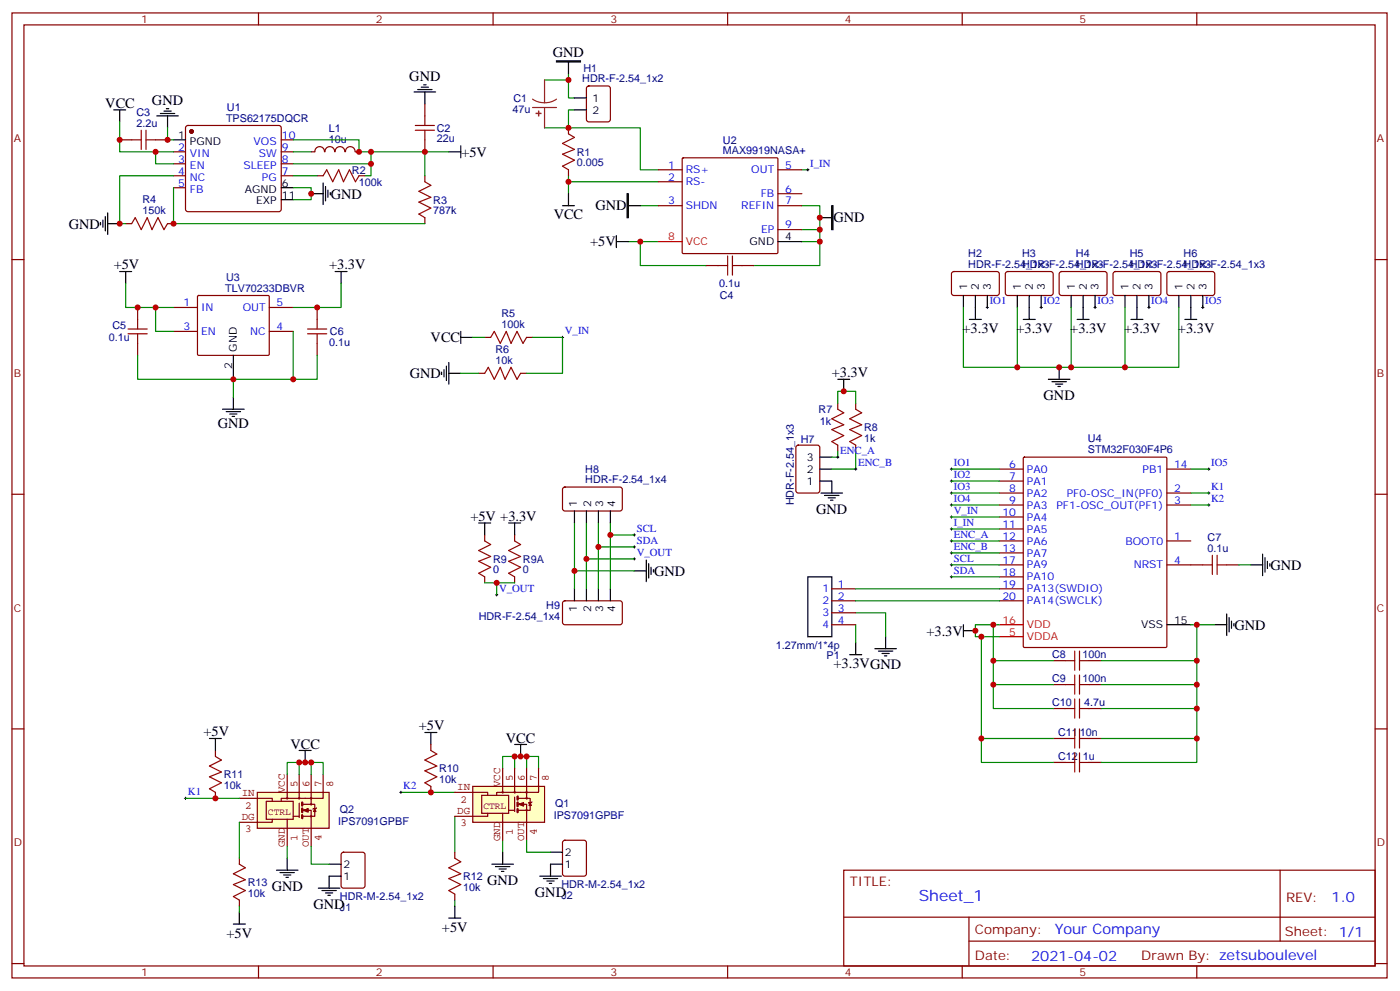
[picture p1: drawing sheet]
<svg xmlns="http://www.w3.org/2000/svg" width="413mm" height="292mm" viewBox="0 0 413 292" stroke-linecap="round" stroke-linejoin="round" font-family="sans-serif">
<g fill="none" stroke="#870000" stroke-width=".35">
<path d="M3.5 3.8h405.4v284.3h-405.4zM7.1 7.3h398.2v277.3h-398.2zM76.2 3.8v3.5M145.3 3.8v3.5M214.5 3.8v3.5M283.6 3.8v3.5M352.8 3.8v3.5M3.5 76.5h3.6M405.3 76.5h3.6M3.5 145.6h3.6M405.3 145.6h3.6M3.5 214.8h3.6"/>
<path d="M405.3 214.8h3.6M248.7 256.4h156.6v28.2h-156.6zM377.3 256.4v20.9M248.7 270.2h156.5M285.6 277.3h119.6M285.6 270.2v14.2M3.5 283.9h3.6M76.2 284.6v3.5M145.3 284.6v3.5M214.5 284.6v3.5M283.6 284.6v3.5M352.8 284.6v3.5"/>
<path d="M405.3 283.9h3.6"/>
</g>
<path d="M75.8 233.5h21.2v10.6h-21.2z" fill="#ffffc2" stroke="#850000" stroke-width=".35"/>
<g fill="#850000" stroke="#850000" stroke-width=".35">
<path d="M92.8 238.4l.3 .7h-.7z"/>
<path d="M89.4 238.8l1.4-.6v1.1z"/>
</g>
<g fill="none" stroke="#850000" stroke-width=".35">
<path d="M70.6 235.2h9.7v.9M78.5 236.1h7.9v5.3h-7.9zM84.7 228.2v7M84.8 235.2l-.1-.1-.2 .1 .3 .1M88.2 236.6v4.3M88.2 228.2v7M88.4 235.2l-.2-.1-.2 .1 .3 .1M89.3 238.8h2.4v10.5M89.3 237h2.4M91.7 228.2v7h-8.8v.9M91.7 237h1.1v3.5h-3.5M91.9 235.2l-.2-.1-.2 .1 .4 .1"/>
<path d="M91.9 237l-.2-.2-.2 .2 .4 .1M93.3 238.1l-1 .3M95.2 228.2v7h-3.5v1.8M80.3 241.4v.9h-9.7M84.7 241.4v7.9M86.4 240.5h1.8M91.9 240.5l-.2-.2-.2 .2 .4 .1"/>
</g>
<path d="M89.1 236.5v.8M89.1 238.2v1.1M89.1 240.2v.9" fill="none" stroke="#850000" stroke-width=".71"/>
<circle cx="56.4" cy="38.7" r=".53" fill="#870000" stroke="#870000" stroke-width=".35"/>
<g fill="none" stroke="#870000" stroke-width=".35">
<path d="M54.9 37.2l.5-.2h26.8l.5 .2 .2 .5v24l-.2 .5-.5 .2h-26.8l-.5-.3-.2-.4v-24zM125.2 30.6v3.5M167.6 37.7v1.7M173.1 25.5l.5-.2h5.6l.7 .5v9.4l-.4 .7h-5.9l-.7-.4v-9.5zM35.3 41.2h3.5M45.9 41.2h3.5M51.2 44.7h3.5M51.2 48.3h3.5M51.2 51.8h3.5M51.2 55.3h3.5M82.9 44.7h3.5M82.9 48.3h3.5"/>
<path d="M82.9 51.8h3.5M82.9 41.2h3.5M91.7 44.7h1.1M92.8 44.7a1.41 1.41 0 0 1 1.4-1.5 1.41 1.41 0 0 1 1.4 1.5M93.5 51.8h1.7M95.8 44.7a1.41 1.41 0 0 1 1.4-1.5 1.41 1.41 0 0 1 1.4 1.5M98.8 44.7a1.41 1.41 0 0 1 1.4-1.5 1.41 1.41 0 0 1 1.4 1.5M101.8 44.7a1.41 1.41 0 0 1 1.5-1.5 1.41 1.41 0 0 1 1.4 1.5M104.8 44.7h1M105.8 51.8h1.8M125.2 41.2v3.5M125.2 51.8v1.8"/>
<path d="M167.6 50v1.8M194 50h7.1M194 53.6h7.1M201.1 46.7l.3-.2h27.7l.2 .3-.1 27.7-.2 .2h-27.7l-.2-.3zM229.3 50h7.1M229.3 57.1h7.1M37 65.9h1.8M49.4 65.9h1.8M125.2 64.1v1.8M194 60.6h7.1M208.1 78.2h3.6M218.7 78.2h3.5"/>
<path d="M229.3 60.6h7.1M229.3 67.7h7.1M40.6 90.6v3.5M51.2 90.6h7M51.2 97.6h7M58.3 87.2l.3-.1h20.6l.2 .3-.1 17.1-.3 .2-20.6-.1-.2-.2zM79.4 90.6h7M79.4 97.6h7M93.5 90.6v3.5M40.6 101.2v3.5M93.5 101.2v3.5M246.9 118.8v1.8"/>
<path d="M252.2 118.8v1.8M234.8 131.4l.5-.2h5.6l.7 .4 .1 13-.5 .6-5.9 .1-.6-.5-.1-12.9zM246.9 131.2v1.7M252.2 131.2v1.7M294.6 138.2h7M301.7 134.9l.3-.2h41.6l.3 .2 .1 55.5-.2 .3-41.8 .1-.3-.2zM344 138.2h7M142.9 157.6v1.8M151.7 157.6v1.8M166 143.7l.5-.2 16.5 .1 .4 .6v5.9l-.7 .5-16.5-.1-.4-.6v-5.7zM294.6 159.4h7M294.6 141.7h7"/>
<path d="M294.6 145.3h7M294.6 148.8h7M294.6 152.3h7M294.6 155.9h7M344 159.4h7M344 145.3h7M344 148.8h7M142.9 170v1.7M151.7 170v1.7M166 177.2l.5-.2 16.5 .1 .4 .6v5.9l-.7 .5-16.5-.1-.4-.6v-5.7zM245.2 173.5h7M245.2 177h7"/>
<path d="M294.6 166.4h7M294.6 162.9h7M294.6 170h7M294.6 173.5h7M294.6 177h7M344 166.4h7M245.2 180.6h7M245.2 184.1h7M310.4 194.7h3.6M321 194.7h3.6M127 219.4v1.7M310.4 201.7h3.6"/>
<path d="M310.4 208.8h3.6M310.4 217.6h3.6M321 201.7h3.6M321 208.8h3.6M321 217.6h3.6M63.5 221.1v1.8M63.5 233.5v1.7M127 231.7v1.8M310.4 224.6h3.6M321 224.6h3.6M70.6 252.9v1.7M134.1 251.1v1.8"/>
<path d="M70.6 265.2v1.8M134.1 263.5v1.7"/>
</g>
<g fill="none" stroke="#000" stroke-width=".35">
<path d="M167.6 18.3v3.5M33.5 32.4h3.5M35.3 32.4v3.5M46.2 34.1h6.4M47.3 33.4h4.2M48.3 32.7h2.1M49 32h.7M49.4 34.1v3.6M122.1 27.1h6.3M123.1 26.4h4.3M124.2 25.7h2.1M124.9 25h.7"/>
<path d="M125.2 27.1v3.5M169.3 32.4h3.6M169.3 28.9h3.6M51.2 41.2h3.5M82.9 55.3h3.5M82.9 58.8h3.5M91.7 57.1h3.5M95.2 53.9v6.4M96 55v4.2M96.7 56v2.1M97.4 56.7v.7M132.3 44.7h3.5"/>
<path d="M135.8 43v3.5M167.6 57.1v3.5M29.6 65.5v.8M30.3 64.8v2.2M31 63.8v4.2M31.7 65.9h3.6M31.7 62.7v6.4M165.8 60.6h3.5M181.7 71.2h3.5M181.7 69.4v3.6M185.2 60.6h3.5M229.3 71.2h7.1"/>
<path d="M241.7 64.1h3.5M35.3 80h3.5M37 80v3.5M98.8 80h3.5M100.5 80v3.5M68.8 104.7v7.1M68.8 117.1v3.5M246.9 111.8h3.6M248.7 111.8v3.5M65.6 120.6h6.4M66.7 121.3h4.2M67.7 122h2.1"/>
<path d="M68.4 122.7h.7M241.7 134.7h3.5M241.7 138.2h3.5M141.1 154.1h3.5M142.9 154.1v3.5M149.9 154.1h3.6M151.7 154.1v3.5M169.3 150.6v3.5M172.9 150.6v3.5M176.4 150.6v3.5M179.9 150.6v3.5M241.7 141.7h3.5v3.6"/>
<path d="M242 145.3h6.4M243.1 146h4.2M244.1 146.7h2.1M244.8 147.4h.7M169.3 173.5v3.5M172.9 173.5v3.5M176.4 173.5v3.5M179.9 173.5v3.5M187 168.2h3.5M190.5 165v6.4M191.2 166.1v4.2M191.9 167.1v2.2"/>
<path d="M192.6 167.9v.7M238.1 170h7.1v17.6h-7.1zM250.5 192.9h3.5M252.2 189.4v3.5M257.9 191.1h6.3M258.9 191.8h4.3M260 192.5h2.1M260.7 193.3h.7M261.1 187.6v3.5M284 185.8h3.5M284 184.1v3.5M344 184.1h7"/>
<path d="M358.1 184.1h3.5M361.6 180.9v6.4M362.3 182v4.2M363 183v2.1M363.7 183.7v.7M61.7 217.6h3.6M63.5 217.6v3.5M125.2 215.8h3.6M127 215.8v3.6M151.7 219.4h3.5M153.5 219.4v3.5M88.2 221.1h3.5"/>
<path d="M90 221.1v3.5M81.5 256.4h6.3M82.5 257.1h4.3M83.6 257.8h2.1M84.3 258.5h.7M84.7 252.9v3.5M145 254.6h6.3M146 255.3h4.3M147.1 256h2.1M147.8 256.8h.7M148.2 251.1v3.5M68.8 272.3h3.5"/>
<path d="M70.6 268.7v3.6M132.3 270.5h3.5M134.1 267v3.5"/>
</g>
<path d="M194 71.2h7.1M294.6 184.1h7M294.6 187.6h7" fill="none" stroke="#f00" stroke-width=".35"/>
<g fill="none" stroke="#008700" stroke-width=".35">
<path d="M35.3 35.9v8.8h15.9M49.4 37.7v3.5h1.8M160.5 37.7h7.1M160.5 23.6h7.1M167.6 37.7h21.1v12.3h5.3M167.6 21.8v7.1h1.7M169.3 32.4h-1.7v5.3M45.9 44.7v3.6h5.3M51.2 55.3v10.6h74M51.2 51.8h-15.9v14.1h1.7M86.4 55.3h5.3v3.5h-5.3M86.4 41.2h19.4v3.5h3.6v7.1h-1.8"/>
<path d="M86.4 44.7h5.3M86.4 51.8h7.1M86.4 48.3h23M109.4 44.7h15.8v7.1M125.2 44.7h7.1M167.6 53.6h26.4M167.6 51.8v5.3M236.4 50h1.7M185.2 71.2h8.8M188.7 71.2v7h19.4M188.7 60.6h5.3M236.4 60.6h5.3v7.1h-5.3"/>
<path d="M241.7 71.2v7h-19.5M241.7 67.7v3.5h-5.3M37 83.5v7.1h14.2M45.9 90.6v7h5.3M86.4 97.6v14.2h-17.6v5.3M100.5 83.5v7.1h-14.1M40.6 104.7v7.1h28.2M93.5 104.7v7.1h-7.1M246.9 118.8v-3.5h5.3v3.5M246.9 132.9v1.8h-1.7M252.2 132.9v5.3h-7M169.3 154.1v19.4"/>
<path d="M172.9 154.1v19.4M176.4 154.1v19.4M179.9 154.1v19.4M179.9 157.6h7.1M280.5 159.4h14.1M280.5 155.9h14.1M351 145.3h5.3M351 148.8h5.3M142.9 171.7h8.8M146.4 171.7v3.6M169.3 168.2h17.7M172.9 164.7h14.1"/>
<path d="M176.4 161.1h10.6M252.2 173.5h42.4M252.2 177h42.4M280.5 162.9h14.1M280.5 166.4h14.1M280.5 170h14.1M252.2 180.6h8.9v7M252.2 184.1v5.3M289.3 187.6v30h21.1M292.8 184.1v10.6h17.6M292.8 194.7v7h17.6M294.6 184.1h-7.1v3.5h7.1"/>
<path d="M351 184.1h7.1M352.8 184.1v10.6h-28.2M352.8 194.7v7h-28.2M289.3 217.6v7h21.1M292.8 201.7v7.1h17.6M352.8 201.7v7.1h-28.2M352.8 208.8v8.8h-28.2M352.8 217.6v7h-28.2M54.7 235.2h15.9M84.7 228.2v-3.6h7v3.6M88.2 224.6v3.6M91.7 224.6h3.5v3.6"/>
<path d="M118.2 233.5h15.9M148.2 226.4v-3.5h7v3.5M151.7 222.9v3.5M155.2 222.9h3.5v3.5M70.6 242.3v10.6M84.7 249.3v3.6M134.1 240.5v10.6M148.2 247.6v3.5M70.6 267v1.7M134.1 265.2v1.8"/>
</g>
<g fill="none" stroke="#a10000" stroke-width=".35">
<path d="M41.6 38.4v5.6M43 38.4v5.6M122.4 38.4h5.7M122.4 37h5.7M125.2 34.1v2.9M125.2 38.4v2.8M167.6 39.4l1.7 1.1-3.5 1.8 3.5 1.7-3.5 1.4 3.5 1.8-3.5 1.8 1.8 1M38.8 41.2h2.8M43 41.2h2.9M95.2 51.8l1.1-1.8 1.8 3.6 1.7-3.6 1.4 3.6 1.8-3.6 1.8 3.6 1-1.8M125.2 53.6l1.8 1-3.5 1.8 3.5 1.7-3.5 1.4 3.5 1.8-3.5 1.8 1.7 1M38.8 65.9l1.1-1.8 1.7 3.6 1.8-3.6 1.4 3.6 1.8-3.6 1.7 3.6 1.1-1.8"/>
<path d="M211.7 78.2h2.8M214.5 75.4v5.7M215.9 75.4v5.7M215.9 78.2h2.8M37.7 98.4h5.7M37.7 96.9h5.7M40.6 94.1v2.8M40.6 98.4v2.8M90.7 98.4h5.6M90.7 96.9h5.6M93.5 94.1v2.8M93.5 98.4v2.8"/>
<path d="M246.9 120.6l1.8 1-3.5 1.8 3.5 1.8-3.5 1.4 3.5 1.7-3.5 1.8 1.7 1.1M252.2 120.6l1.8 1-3.5 1.8 3.5 1.8-3.5 1.4 3.5 1.7-3.5 1.8 1.7 1.1M142.9 159.4l1.7 1-3.5 1.8 3.5 1.8-3.5 1.4 3.5 1.7-3.5 1.8 1.8 1.1M151.7 159.4l1.8 1-3.6 1.8 3.6 1.8-3.6 1.4 3.6 1.7-3.6 1.8 1.8 1.1M314 194.7h2.8M316.8 191.8v5.7M316.8 198.9v5.6M318.2 194.7h2.8M318.2 191.8v5.7M318.2 198.9v5.6M314 201.7h2.8M314 208.8h2.8"/>
<path d="M314 217.6h2.8M316.8 206v5.6M316.8 214.8v5.6M318.2 206v5.6M318.2 214.8v5.6M318.2 201.7h2.8M318.2 208.8h2.8M318.2 217.6h2.8M63.5 222.9l1.8 1-3.6 1.8 3.6 1.8-3.6 1.4 3.6 1.7-3.6 1.8 1.8 1.1M127 221.1l1.8 1.1-3.6 1.7 3.6 1.8-3.6 1.4 3.6 1.8-3.6 1.7 1.8 1.1M314 224.6h2.8M316.8 221.8v5.7"/>
<path d="M318.2 221.8v5.7M318.2 224.6h2.8M70.6 254.6l1.7 1.1-3.5 1.8 3.5 1.7-3.5 1.4 3.5 1.8-3.5 1.8 1.8 1M134.1 252.9l1.7 1-3.5 1.8 3.5 1.8-3.5 1.4 3.5 1.7-3.5 1.8 1.8 1.1"/>
</g>
<g fill="none" stroke="#000" stroke-width=".29">
<path d="M237.8 50h.7M238.1 49.7v.7M246.6 134.7h.7M246.9 134.3v.7M251.9 138.2h.7M252.2 137.9v.7M186.6 157.6h.7M187 157.3v.7M280.1 159.4h.7M280.1 155.9h.7M280.5 155.5v.7M280.5 159v.7"/>
<path d="M356 145.3h.7M356 148.8h.7M356.3 144.9v.7M356.3 148.4v.8M146 175.3h.8M146.4 174.9v.7M186.6 161.1h.7M186.6 164.7h.7M187 160.8v.7M187 164.3v.7M280.1 162.9h.7M280.1 170h.7"/>
<path d="M280.1 166.4h.7M280.5 162.6v.7M280.5 166.1v.7M280.5 169.6v.7M54.3 235.2h.7M54.7 234.9v.7M117.8 233.5h.7M118.2 233.1v.7"/>
</g>
<path d="M164 17.9h7.1v.4h-7.1zM184.9 57.1h.3v7h-.3zM245.2 60.6h.3v7.1h-.3z" fill="#000" stroke="#000" stroke-width=".35"/>
<path d="M157 29.2l1.7 .8 1.8 .3M157 31.7h7M160.5 23.6v6.7M160.5 31.7v6M164 29.2l-1.6 .8-1.9 .3" fill="none" stroke="#8c2424" stroke-width=".35"/>
<g fill="#8c2424" stroke="#8c2424" stroke-width=".35">
<path d="M158 33.4h1.5z"/>
<path d="M158.7 32.7l.1 1.4z"/>
</g>
<path d="M139.3 231.7h21.2v10.6h-21.2z" fill="#ffffc2" stroke="#850000" stroke-width=".35"/>
<g fill="#850000" stroke="#850000" stroke-width=".35">
<path d="M156.3 236.6l.3 .7h-.7z"/>
<path d="M152.9 237l1.4-.5v1z"/>
</g>
<g fill="none" stroke="#850000" stroke-width=".35">
<path d="M134.1 233.5h9.7v.9M142 234.4h7.9v5.2h-7.9zM143.8 239.6v.9h-9.7M148.2 226.4v7.1M148.2 239.6v8M148.3 233.5l-.1-.2-.2 .2 .3 .1M149.9 238.8h1.8M151.7 234.9v4.2M151.7 226.4v7.1M151.9 233.5l-.2-.2-.2 .2 .3 .1M152.8 237h2.4v10.6M152.8 235.2h2.4"/>
<path d="M155.2 226.4v7.1h-8.8v.9M155.2 235.2h1.1v3.6h-3.5M155.4 233.5l-.2-.2-.2 .2 .4 .1M155.4 238.8l-.2-.2-.2 .2 .4 .1M155.4 235.2l-.2-.1-.2 .1 .4 .1M156.8 236.3l-1 .3M158.7 226.4v7.1h-3.5v1.7"/>
</g>
<path d="M152.6 234.7v.9M152.6 236.5v1M152.6 238.4v.9" fill="none" stroke="#850000" stroke-width=".71"/>
<g fill="none" stroke="#870000" stroke-width=".35">
<path d="M142.9 99.4h1.7M155.2 99.4h1.8M280.7 80.2l.5-.2 12.9 .1 .5 .6-.1 5.9-.6 .5-13-.1-.4-.6v-5.7zM296.6 80.2l.4-.2 13 .1 .4 .6v5.9l-.7 .5-12.9-.1-.5-.6v-5.7zM312.4 80.2l.5-.2 13 .1 .4 .6v5.9l-.7 .5-13-.1-.4-.6v-5.7zM328.3 80.2l.5-.2 13 .1 .4 .6-.1 5.9-.6 .5-13-.1-.4-.6v-5.7zM344.2 80.2l.5-.2 12.9 .1 .5 .6-.1 5.9-.6 .5-13-.1-.4-.6v-5.7zM141.1 110h1.8M153.5 110h1.7M351 166.4h3.5M361.6 166.4h3.5M100.8 251.3l.4-.2h5.7l.6 .4 .1 9.5-.5 .6-5.9 .1-.6-.5-.1-9.4z"/>
<path d="M166 247.8l.5-.2h5.7l.6 .4 .1 9.5-.5 .6-5.9 .1-.6-.5-.1-9.4z"/>
</g>
<g fill="none" stroke="#000" stroke-width=".35">
<path d="M135.8 99.4h3.5M135.8 97.6v3.6M284 87.1v3.5M285.8 94.1h3.5M287.5 87.1v7M291 87.1v3.5M299.9 87.1v3.5M301.6 94.1h3.6M303.4 87.1v7M306.9 87.1v3.5M315.7 87.1v3.5M317.5 94.1h3.5"/>
<path d="M319.3 87.1v7M322.8 87.1v3.5M331.6 87.1v3.5M333.4 94.1h3.5M335.1 87.1v7M338.7 87.1v3.5M347.5 87.1v3.5M349.2 94.1h3.6M351 87.1v7M354.5 87.1v3.5M130.2 109.6v.7M130.9 108.9v2.2"/>
<path d="M131.6 107.9v4.2M132.3 110h3.5M132.3 106.8v6.4M309 111.8h6.4M310.1 112.5h4.2M311.1 113.2h2.2M311.9 113.9h.7M312.2 108.2v3.6M368.7 166.4h3.5M372.2 163.3v6.3M372.9 164.3v4.3M373.6 165.4v2.1"/>
<path d="M374.3 166.1v.7M97 254.6h3.5M100.5 258.2h-3.5v3.5M159.1 258.2h6.4M160.2 258.9h4.2M161.2 259.6h2.1M162.3 251.1h3.5M165.8 254.6h-3.5v3.6M93.8 261.7h6.4M94.9 262.4h4.2M96 263.1h2.1M96.7 263.8h.7"/>
<path d="M161.9 260.3h.7"/>
</g>
<g fill="none" stroke="#000" stroke-width=".29">
<path d="M165.5 99.4h.7M165.8 99.1v.7M290.7 90.6h.7M291 90.2v.7M306.6 90.6h.7M306.9 90.2v.7M322.4 90.6h.7M322.8 90.2v.7M338.3 90.6h.7M338.7 90.2v.7M354.2 90.6h.7M354.5 90.2v.7"/>
<path d="M280.1 138.2h.7M280.5 137.9v.7M356 138.2h.7M356.3 137.9v.7M280.1 141.7h.7M280.1 145.3h.7M280.1 148.8h.7M280.1 152.3h.7M280.5 141.4v.7M280.5 144.9v.7M280.5 148.4v.8M280.5 152v.7"/>
</g>
<g fill="none" stroke="#008700" stroke-width=".35">
<path d="M139.3 99.4h3.6M157 99.4h8.8v10.6h-10.6M284 90.6v17.6h31.7v-17.6M299.9 90.6v17.6M331.6 90.6v17.6h-15.9M347.5 90.6v17.6h-15.9M135.8 110h5.3M280.5 138.2h14.1M351 138.2h5.3M280.5 141.7h14.1M280.5 145.3h14.1M280.5 148.8h14.1"/>
<path d="M280.5 152.3h14.1M365.1 166.4h3.6M91.7 249.3v5.3h5.3M155.2 247.6v3.5h7.1"/>
</g>
<path d="M144.6 99.4l1.1-1.8 1.8 3.6 1.7-3.6 1.4 3.6 1.8-3.6 1.8 3.6 1-1.8M142.9 110l1-1.8 1.8 3.6 1.8-3.6 1.4 3.6 1.7-3.6 1.8 3.6 1.1-1.8M354.5 166.4h2.9M357.4 163.6v5.7M358.8 166.4h2.8M358.8 163.6v5.7" fill="none" stroke="#a10000" stroke-width=".35"/>
<g fill="#c00">
<circle cx="45.9" cy="90.6" r=".88"/>
<circle cx="287.5" cy="185.8" r=".88"/>
<circle cx="88.2" cy="224.6" r=".88"/>
<circle cx="90" cy="224.6" r=".88"/>
<circle cx="91.7" cy="224.6" r=".88"/>
<circle cx="91.7" cy="57.1" r=".88"/>
<circle cx="45.9" cy="44.7" r=".88"/>
<circle cx="105.8" cy="44.7" r=".88"/>
<circle cx="109.4" cy="44.7" r=".88"/>
<circle cx="51.2" cy="65.9" r=".88"/>
<circle cx="35.3" cy="65.9" r=".88"/>
<circle cx="109.4" cy="48.3" r=".88"/>
<circle cx="49.4" cy="41.2" r=".88"/>
<circle cx="35.3" cy="41.2" r=".88"/>
<circle cx="125.2" cy="44.7" r=".88"/>
<circle cx="68.8" cy="111.8" r=".88"/>
<circle cx="40.6" cy="90.6" r=".88"/>
<circle cx="93.5" cy="90.6" r=".88"/>
<circle cx="86.4" cy="111.8" r=".88"/>
<circle cx="292.8" cy="184.1" r=".88"/>
<circle cx="352.8" cy="184.1" r=".88"/>
<circle cx="292.8" cy="194.7" r=".88"/>
<circle cx="352.8" cy="194.7" r=".88"/>
<circle cx="292.8" cy="201.7" r=".88"/>
<circle cx="352.8" cy="201.7" r=".88"/>
<circle cx="289.3" cy="187.6" r=".88"/>
<circle cx="352.8" cy="208.8" r=".88"/>
<circle cx="289.3" cy="217.6" r=".88"/>
<circle cx="352.8" cy="217.6" r=".88"/>
<circle cx="248.7" cy="115.3" r=".88"/>
<circle cx="179.9" cy="157.6" r=".88"/>
<circle cx="176.4" cy="161.1" r=".88"/>
<circle cx="172.9" cy="164.7" r=".88"/>
<circle cx="169.3" cy="168.2" r=".88"/>
<circle cx="146.4" cy="171.7" r=".88"/>
<circle cx="188.7" cy="71.2" r=".88"/>
<circle cx="241.7" cy="71.2" r=".88"/>
<circle cx="241.7" cy="67.7" r=".88"/>
<circle cx="241.7" cy="64.1" r=".88"/>
<circle cx="167.6" cy="53.6" r=".88"/>
<circle cx="167.6" cy="37.7" r=".88"/>
<circle cx="167.6" cy="23.6" r=".88"/>
<circle cx="63.5" cy="235.2" r=".88"/>
<circle cx="127" cy="233.5" r=".88"/>
<circle cx="155.2" cy="222.9" r=".88"/>
<circle cx="153.5" cy="222.9" r=".88"/>
<circle cx="151.7" cy="222.9" r=".88"/>
<circle cx="299.9" cy="108.2" r=".88"/>
<circle cx="312.2" cy="108.2" r=".88"/>
<circle cx="315.7" cy="108.2" r=".88"/>
<circle cx="331.6" cy="108.2" r=".88"/>
</g>
<text font-size="4.6" fill="#00f" x="270.8" y="265.4">Sheet_1</text>
<g font-size="4.2">
<text x="163" y="16.8">GND</text>
<text x="120.6" y="23.9">GND</text>
<text x="31" y="31.7">VCC</text>
<text x="44.8" y="31">GND</text>
<text x="136" y="46.2">+5V</text>
<text x="97.5" y="58.5">GND</text>
<text x="163.2" y="64.6">VCC</text>
<text x="175.5" y="62">GND</text>
<text x="245.7" y="65.5">GND</text>
<text x="20.3" y="67.3">GND</text>
<text x="173.9" y="72.6">+5V</text>
<text x="33.5" y="79.3">+5V</text>
<text x="97" y="79.3">+3.3V</text>
<text x="126.9" y="100.8">VCC</text>
<text x="283.7" y="98.1">+3.3V</text>
<text x="299.6" y="98.1">+3.3V</text>
<text x="315.5" y="98.1">+3.3V</text>
<text x="331.4" y="98.1">+3.3V</text>
<text x="347.2" y="98.1">+3.3V</text>
<text x="120.8" y="111.4">GND</text>
<text x="245.2" y="111.1">+3.3V</text>
<text x="307.6" y="117.8">GND</text>
<text x="64.2" y="126.2">GND</text>
<text x="138.6" y="153.4">+5V +3.3V</text>
<text x="240.6" y="151.4">GND</text>
<text x="374.5" y="167.9">GND</text>
<text x="192.8" y="169.6">GND</text>
<text x="363.9" y="185.5">GND</text>
<text x="273.1" y="187.3">+3.3V</text>
<text x="245.7" y="196.9">+3.3VGND</text>
<text x="123.5" y="215.1">+5V</text>
<text x="60" y="216.9">+5V</text>
<text x="85.6" y="220.7">VCC</text>
<text x="149.1" y="219">VCC</text>
<text x="80.1" y="262.5">GND</text>
<text x="143.6" y="260.7">GND</text>
<text x="92.4" y="267.7">GND</text>
<text x="157.7" y="264.2">GND</text>
<text x="130.3" y="274.5">+5V</text>
<text x="66.8" y="276.2">+5V</text>
</g>
<g font-size="4.2" fill="#00f">
<text x="392.5" y="265.7">1.0</text>
<text x="310.9" y="275.2">Your Company</text>
<text x="304" y="283">2021-04-02</text>
</g>
<g font-size="3.9" fill="#800">
<text x="250.5" y="261">TITLE:</text>
<text x="379.1" y="265.7">REV:</text>
<text x="287.4" y="275.2">Company:</text>
<text x="378.7" y="275.8">Sheet: 1/1</text>
<text x="287.4" y="282.9">Date:</text>
<text x="336.4" y="282.9">Drawn By: zetsuboulevel</text>
</g>
<g font-size="3.2" fill="#800">
<text x="41.6" y="6.8">1</text>
<text x="110.8" y="6.8">2</text>
<text x="179.9" y="6.8">3</text>
<text x="249.1" y="6.8">4</text>
<text x="318.2" y="6.8">5</text>
<text x="4.1" y="41.9">A</text>
<text x="405.9" y="41.9">A</text>
<text x="4.1" y="111.1">B</text>
<text x="405.9" y="111.1">B</text>
<text x="4.1" y="180.2">C</text>
<text x="405.9" y="180.2">C</text>
<text x="4.1" y="249.3">D</text>
<text x="405.9" y="249.3">D</text>
<text x="41.6" y="287.6">1</text>
<text x="110.8" y="287.6">2</text>
<text x="179.9" y="287.6">3</text>
<text x="249.1" y="287.6">4</text>
<text x="318.2" y="287.6">5</text>
</g>
<g font-size="3.2" fill="#000080">
<text x="172" y="21.1">H1</text>
<text x="171.6" y="24.3">HDR-F-2.54_1x2</text>
<text x="40.2" y="34.2">C3</text>
<text x="66.6" y="35.9">TPS62175DQCR</text>
<text x="66.9" y="32.7">U1</text>
<text x="151.1" y="33.3">47u</text>
<text x="151.4" y="30">C1</text>
<text x="40.2" y="37.3">2.2u</text>
<text x="96.9" y="39">L1</text>
<text x="128.8" y="42">22u</text>
<text x="128.8" y="38.9">C2</text>
<text x="96.9" y="42.1">10u</text>
<text x="170" y="45.9">R1</text>
<text x="213.1" y="45.4">MAX9919NASA+</text>
<text x="213.1" y="42.3">U2</text>
<text x="103.7" y="51.2">R2</text>
<text x="170" y="49">0.005</text>
<text x="42" y="60">R4</text>
<text x="105.8" y="54.7">100k</text>
<text x="127.7" y="60">R3</text>
<text x="42" y="63.1">150k</text>
<text x="127.7" y="63.2">787k</text>
<text x="285.4" y="75.8">H2</text>
<text x="301.3" y="75.8">H3</text>
<text x="317.2" y="75.8">H4</text>
<text x="333" y="75.8">H5</text>
<text x="348.9" y="75.8">H6</text>
<text x="66.7" y="82.7">U3</text>
<text x="285.4" y="79">HDR-F-2.54_1x3</text>
<text x="301.3" y="79">HDR-F-2.54_1x3</text>
<text x="317.2" y="79">HDR-F-2.54_1x3</text>
<text x="333" y="79">HDR-F-2.54_1x3</text>
<text x="348.9" y="79">HDR-F-2.54_1x3</text>
<text x="66.4" y="85.9">TLV70233DBVR</text>
<text x="212" y="84.7">0.1u</text>
<text x="212.2" y="88.2">C4</text>
<text x="147.8" y="93.4">R5</text>
<text x="32.1" y="100.6">0.1u</text>
<text x="33.2" y="97">C5</text>
<text x="97.3" y="98.8">C6</text>
<text x="147.8" y="96.6">100k</text>
<text x="97" y="102">0.1u</text>
<text x="146.1" y="107.2">10k</text>
<text x="146.1" y="104">R6</text>
<text x="241.3" y="121.7">R7</text>
<text x="241.7" y="125.3">1k</text>
<text x="236" y="130.5">H7</text>
<text x="254.7" y="130.2">1k</text>
<text x="254.7" y="127">R8</text>
<text x="320.7" y="130.3">U4</text>
<text x="320.7" y="133.5">STM32F030F4P6</text>
<text x="172.5" y="142.5">HDR-F-2.54_1x4</text>
<text x="172.5" y="139.3">H8</text>
<text x="234" y="148.9" transform="rotate(-90 234 148.9)">HDR-F-2.54_1x3</text>
<text x="356" y="159.4">C7</text>
<text x="145.3" y="165.9">R9</text>
<text x="154.2" y="165.9">R9A</text>
<text x="356" y="162.6">0.1u</text>
<text x="145.3" y="169">0</text>
<text x="154.2" y="169">0</text>
<text x="161" y="179.6">H9</text>
<text x="141.1" y="182.8">HDR-F-2.54_1x4</text>
<text x="228.7" y="191.1">1.27mm/1*4p</text>
<text x="243.7" y="194.2">P1</text>
<text x="310.1" y="194">C8</text>
<text x="319.1" y="194">100n</text>
<text x="310.1" y="201.1">C9</text>
<text x="319.1" y="201.1">100n</text>
<text x="310.1" y="208.1">C10</text>
<text x="319.6" y="208.1">4.7u</text>
<text x="311.9" y="216.9">C11</text>
<text x="318.3" y="216.9">10n</text>
<text x="129.5" y="227.6">R10</text>
<text x="311.9" y="224">C12</text>
<text x="319.2" y="224">1u</text>
<text x="66" y="232.5">10k</text>
<text x="66" y="229.4">R11</text>
<text x="129.5" y="230.7">10k</text>
<text x="100.1" y="239.6">Q2</text>
<text x="163.6" y="237.9">Q1</text>
<text x="99.7" y="242.9">IPS7091GPBF</text>
<text x="163.2" y="241.2">IPS7091GPBF</text>
<text x="73" y="261.1">R13</text>
<text x="136.5" y="262.5">10k</text>
<text x="136.5" y="259.3">R12</text>
<text x="165.5" y="261.7">HDR-M-2.54_1x2</text>
<text x="73" y="264.2">10k</text>
<text x="100.2" y="265.2">HDR-M-2.54_1x2</text>
<text x="100.2" y="268.4">J1</text>
<text x="165.5" y="264.9">J2</text>
</g>
<g font-size="3.2">
<text x="174.6" y="29.9">1</text>
<text x="174.6" y="33.4">2</text>
<text x="52.5" y="40.9">1</text>
<text x="56" y="42.6">PGND</text>
<text x="72.2" y="56.7">AGND</text>
<text x="83.1" y="55">6</text>
<text x="83.1" y="58.5">11</text>
<text x="75.5" y="60.3">EXP</text>
<text x="231.4" y="70.8">4</text>
<text x="221" y="72.2">GND</text>
<text x="285" y="85.3" transform="rotate(-90 285 85.3)">1</text>
<text x="288.6" y="85.3" transform="rotate(-90 288.6 85.3)">2</text>
<text x="292.1" y="85.3" transform="rotate(-90 292.1 85.3)">3</text>
<text x="300.9" y="85.3" transform="rotate(-90 300.9 85.3)">1</text>
<text x="304.4" y="85.3" transform="rotate(-90 304.4 85.3)">2</text>
<text x="308" y="85.3" transform="rotate(-90 308 85.3)">3</text>
<text x="316.8" y="85.3" transform="rotate(-90 316.8 85.3)">1</text>
<text x="320.3" y="85.3" transform="rotate(-90 320.3 85.3)">2</text>
<text x="323.8" y="85.3" transform="rotate(-90 323.8 85.3)">3</text>
<text x="332.7" y="85.3" transform="rotate(-90 332.7 85.3)">1</text>
<text x="336.2" y="85.3" transform="rotate(-90 336.2 85.3)">2</text>
<text x="339.7" y="85.3" transform="rotate(-90 339.7 85.3)">3</text>
<text x="348.5" y="85.3" transform="rotate(-90 348.5 85.3)">1</text>
<text x="352.1" y="85.3" transform="rotate(-90 352.1 85.3)">2</text>
<text x="355.6" y="85.3" transform="rotate(-90 355.6 85.3)">3</text>
<text x="69.8" y="103.6" transform="rotate(-90 69.8 103.6)">GND</text>
<text x="68.4" y="108.8" transform="rotate(-90 68.4 108.8)">2</text>
<text x="237.9" y="135.7">3</text>
<text x="237.9" y="142.8">1</text>
<text x="237.9" y="139.3">2</text>
<text x="170" y="149.3" transform="rotate(-90 170 149.3)">1</text>
<text x="174.3" y="149.3" transform="rotate(-90 174.3 149.3)">2</text>
<text x="177.8" y="149.3" transform="rotate(-90 177.8 149.3)">3</text>
<text x="181.3" y="149.3" transform="rotate(-90 181.3 149.3)">4</text>
<text x="170" y="180.3" transform="rotate(-90 170 180.3)">1</text>
<text x="174.3" y="180.3" transform="rotate(-90 174.3 180.3)">2</text>
<text x="177.8" y="180.3" transform="rotate(-90 177.8 180.3)">3</text>
<text x="181.3" y="180.3" transform="rotate(-90 181.3 180.3)">4</text>
<text x="336.4" y="185.1">VSS</text>
<text x="346.1" y="183.7">15</text>
<text x="101.2" y="255.7">2</text>
<text x="166.5" y="255.7">1</text>
<text x="166.5" y="252.2">2</text>
<text x="101.2" y="259.2">1</text>
</g>
<g font-size="3.2" fill="#00f">
<text x="83.1" y="40.9">10</text>
<text x="52.5" y="44.4">2</text>
<text x="52.5" y="47.9">3</text>
<text x="56" y="46.1">VIN</text>
<text x="74.8" y="42.6">VOS</text>
<text x="76.3" y="46.1">SW</text>
<text x="83.1" y="47.9">8</text>
<text x="83.1" y="44.4">9</text>
<text x="52.5" y="51.4">4</text>
<text x="56" y="49.7">EN</text>
<text x="56" y="53.2">NC</text>
<text x="71.7" y="49.7">SLEEP</text>
<text x="77.2" y="53.2">PG</text>
<text x="83.1" y="51.4">7</text>
<text x="196.9" y="49.7">1</text>
<text x="196.9" y="53.2">2</text>
<text x="202.1" y="51.1">RS+</text>
<text x="221.5" y="51.1">OUT</text>
<text x="231.4" y="49.7">5</text>
<text x="238.8" y="49.1">I_IN</text>
<text x="52.5" y="55">5</text>
<text x="56" y="56.7">FB</text>
<text x="202.1" y="54.6">RS-</text>
<text x="224.3" y="58.1">FB</text>
<text x="231.4" y="56.7">6</text>
<text x="196.9" y="60.3">3</text>
<text x="202.1" y="61.7">SHDN</text>
<text x="218.5" y="61.7">REFIN</text>
<text x="231.4" y="60.3">7</text>
<text x="224.3" y="68.7">EP</text>
<text x="231.4" y="67.3">9</text>
<text x="291.7" y="89.7">IO1</text>
<text x="307.6" y="89.7">IO2</text>
<text x="323.5" y="89.7">IO3</text>
<text x="339.4" y="89.7">IO4</text>
<text x="355.2" y="89.7">IO5</text>
<text x="54.1" y="90.2">1</text>
<text x="59.3" y="91.7">IN</text>
<text x="71.5" y="91.7">OUT</text>
<text x="81.5" y="90.2">5</text>
<text x="54.1" y="97.3">3</text>
<text x="59.3" y="98.7">EN</text>
<text x="73.7" y="98.7">NC</text>
<text x="81.5" y="97.3">4</text>
<text x="166.5" y="98.5">V_IN</text>
<text x="247.6" y="133.8">ENC_A</text>
<text x="252.9" y="137.3">ENC_B</text>
<text x="281.2" y="137.3">IO1</text>
<text x="297.5" y="137.9">6</text>
<text x="346.1" y="137.9">14</text>
<text x="357" y="137.3">IO5</text>
<text x="281.2" y="140.9">IO2</text>
<text x="297.5" y="141.4">7</text>
<text x="302.7" y="139.3">PA0</text>
<text x="302.7" y="142.8">PA1</text>
<text x="336.8" y="139.3">PB1</text>
<text x="281.2" y="144.4">IO3</text>
<text x="281.2" y="147.9">IO4</text>
<text x="297.5" y="144.9">8</text>
<text x="297.5" y="148.4">9</text>
<text x="302.7" y="146.3">PA2</text>
<text x="302.7" y="149.9">PA3</text>
<text x="311.4" y="149.9">PF1-OSC_OUT(PF1)</text>
<text x="314.5" y="146.3">PF0-OSC_IN(PF0)</text>
<text x="346.1" y="144.9">2</text>
<text x="346.1" y="148.4">3</text>
<text x="357" y="144.4">K1</text>
<text x="357" y="147.9">K2</text>
<text x="281.2" y="155">I_IN</text>
<text x="281.2" y="151.4">V_IN</text>
<text x="295.5" y="152">10</text>
<text x="295.5" y="155.5">11</text>
<text x="302.7" y="153.4">PA4</text>
<text x="187.7" y="156.7">SCL</text>
<text x="187.7" y="160.3">SDA</text>
<text x="281.2" y="158.5">ENC_A</text>
<text x="295.5" y="159">12</text>
<text x="302.7" y="156.9">PA5</text>
<text x="302.7" y="160.4">PA6</text>
<text x="331.8" y="160.4">BOOT0</text>
<text x="346.1" y="159">1</text>
<text x="187.7" y="163.8">V_OUT</text>
<text x="281.2" y="162">ENC_B</text>
<text x="281.2" y="165.6">SCL</text>
<text x="295.5" y="162.6">13</text>
<text x="295.5" y="166.1">17</text>
<text x="302.7" y="164">PA7</text>
<text x="302.7" y="167.5">PA9</text>
<text x="334.2" y="167.5">NRST</text>
<text x="346.1" y="166.1">4</text>
<text x="246.9" y="173.1">1</text>
<text x="281.2" y="169.1">SDA</text>
<text x="295.5" y="169.6">18</text>
<text x="295.5" y="173.1">19</text>
<text x="302.7" y="171">PA10</text>
<text x="147.1" y="174.4">V_OUT</text>
<text x="242.5" y="174.6">1</text>
<text x="242.5" y="178.1">2</text>
<text x="246.9" y="176.7">2</text>
<text x="295.5" y="176.7">20</text>
<text x="302.7" y="174.6">PA13(SWDIO)</text>
<text x="302.7" y="178.1">PA14(SWCLK)</text>
<text x="242.5" y="181.6">3</text>
<text x="242.5" y="185.1">4</text>
<text x="246.9" y="180.2">3</text>
<text x="246.9" y="183.7">4</text>
<text x="118.9" y="232.6">K2</text>
<text x="55.4" y="234.4">K1</text>
</g>
<g font-size="3.2" fill="#f00">
<text x="196.9" y="70.8">8</text>
<text x="202.1" y="72.2">VCC</text>
<text x="295.5" y="183.7">16</text>
<text x="302.7" y="185.1">VDD</text>
<text x="297.5" y="187.3">5</text>
<text x="302.7" y="188.7">VDDA</text>
</g>
<g font-size="3.2" fill="#840000">
<text x="84" y="233.7" transform="rotate(-90 84 233.7)">VCC</text>
<text x="87.7" y="231.8" transform="rotate(-90 87.7 231.8)">5</text>
<text x="91.2" y="231.8" transform="rotate(-90 91.2 231.8)">6</text>
<text x="94.7" y="231.8" transform="rotate(-90 94.7 231.8)">7</text>
<text x="98.2" y="231.8" transform="rotate(-90 98.2 231.8)">8</text>
<text x="134.8" y="232.8">IN</text>
<text x="147.5" y="231.9" transform="rotate(-90 147.5 231.9)">VCC</text>
<text x="151.2" y="230" transform="rotate(-90 151.2 230)">5</text>
<text x="154.7" y="230" transform="rotate(-90 154.7 230)">6</text>
<text x="158.2" y="230" transform="rotate(-90 158.2 230)">7</text>
<text x="161.7" y="230" transform="rotate(-90 161.7 230)">8</text>
<text x="71.3" y="234.5">IN</text>
<text x="72.2" y="238.2">2</text>
<text x="134.8" y="239.8">DG</text>
<text x="135.7" y="236.5">2</text>
<text x="71.3" y="241.6">DG</text>
<text x="72.2" y="245.3">3</text>
<text x="135.7" y="243.5">3</text>
<text x="151.2" y="245.9" transform="rotate(-90 151.2 245.9)">1</text>
<text x="158.2" y="245.9" transform="rotate(-90 158.2 245.9)">4</text>
<text x="84" y="249.6" transform="rotate(-90 84 249.6)">GND</text>
<text x="87.7" y="247.7" transform="rotate(-90 87.7 247.7)">1</text>
<text x="91" y="249.6" transform="rotate(-90 91 249.6)">OUT</text>
<text x="94.7" y="247.7" transform="rotate(-90 94.7 247.7)">4</text>
<text x="147.5" y="247.8" transform="rotate(-90 147.5 247.8)">GND</text>
<text x="154.5" y="247.8" transform="rotate(-90 154.5 247.8)">OUT</text>
</g>
<g font-size="2.8" fill="#840000">
<text x="142.5" y="238.4">CTRL</text>
<text x="79" y="240.2">CTRL</text>
</g>
</svg>
